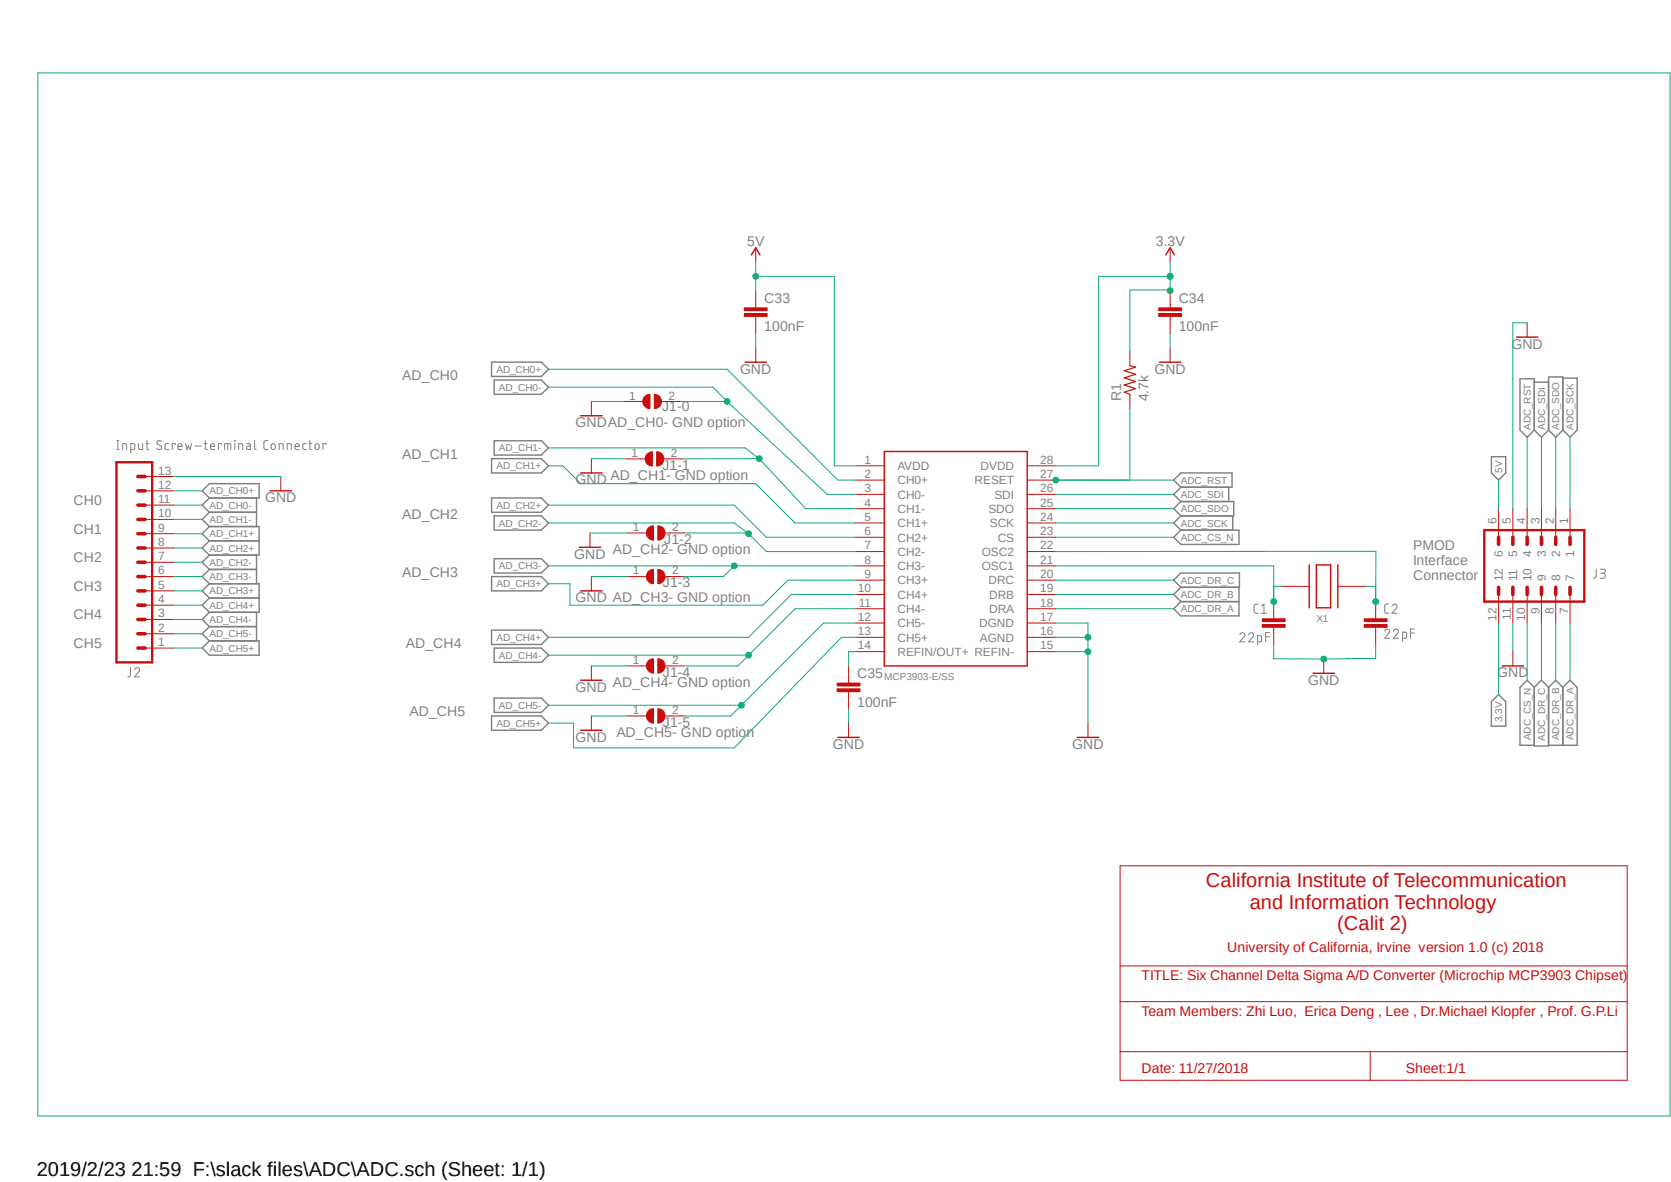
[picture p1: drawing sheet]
<svg xmlns="http://www.w3.org/2000/svg" width="297mm" height="210mm" viewBox="0 0 297 210" stroke-linecap="round" stroke-linejoin="round" font-family="sans-serif">
<path d="M6.6 12.8l290.4 185.6M297 12.8l-290.4 185.6" fill="none" stroke="#fff" stroke-width=".18"/>
<g fill="none" stroke="#808080" stroke-width=".18">
<path d="M20.8 79.9h.3M20.8 78.3h.3M21 78.3v1.6M21.8 79.9v-1.1l.6 .1 .1 1M23.2 79.9l.7-.1v-.9l-.7-.1v1.6M24.6 78.8v.8l.3 .3h.5v-1.1M25.9 78.8h.6M26.1 78.3v1.3l.1 .2 .3 .1M28.7 78.4a.42 .42 0 0 0-.6-.1 .42 .42 0 0 0-.2 .5l.7 .4a.37 .37 0 0 1 .1 .4 .37 .37 0 0 1-.3 .3l-.5-.2M30 78.8h-.5l-.2 .3 .1 .7 .6 .1M31.2 79v-.2h-.6v1.1M31.6 79.3h.7a.37 .37 0 0 0-.2-.5 .37 .37 0 0 0-.5 .4l.1 .6 .6 .1"/>
<path d="M33 78.8l.2 1.1 .3-.7 .3 .7 .2-1.1M34.7 79.2h1.1M36.3 78.8h.5M36.5 78.3v1.5l.3 .1M37.4 79.3h.7a.37 .37 0 0 0-.2-.5 .37 .37 0 0 0-.5 .4l.1 .6 .6 .1M39.4 79v-.2h-.6v1.1M39.9 79.9v-1.1h1l.1 .3v.8M40.5 78.8v1.1M41.7 78.3l.1 .1zM41.7 78.8v1.1M42.4 79.9v-1.1l.7 .1v1M43.9 78.8h.5l.1 .3v.8l-.6-.1-.1-.1 .1-.4 .6-.1"/>
<path d="M45.3 78.3v1.3l.2 .3M47.6 78.3h-.5l-.2 .3v1.1l.3 .2h.4M48.3 79a.37 .37 0 0 1 .4-.2 .37 .37 0 0 1 .2 .4v.3a.38 .38 0 0 1-.3 .4 .38 .38 0 0 1-.4-.4zM49.6 79.9v-1.1l.6 .1 .1 1M51.1 79.9v-1.1l.6 .1 .1 1M52.5 79.3h.7a.37 .37 0 0 0-.3-.5 .37 .37 0 0 0-.4 .4v.6l.7 .1M54.4 78.8h-.4l-.2 .3v.7l.6 .1M54.9 78.8h.5M55.1 78.3v1.3l.1 .2 .2 .1M56 79a.37 .37 0 0 1 .4-.2 .37 .37 0 0 1 .3 .4v.5a.37 .37 0 0 1-.4 .2 .37 .37 0 0 1-.3-.4zM58 79v-.2h-.6v1.1M23.2 118.6v1.3a.38 .38 0 0 1-.5 .4"/>
<path d="M23.9 119a.44 .44 0 0 1 .6-.4 .44 .44 0 0 1 .2 .7l-.8 1h.9M220.3 112.8a.46 .46 0 0 1 .7-.4 .46 .46 0 0 1 .1 .8l-.8 .8h1M221.9 112.8a.46 .46 0 0 1 .7-.4 .46 .46 0 0 1 .1 .8l-.8 .8h.9M223.5 114l.7-.1v-.9l-.7-.1v1.7M223.6 107.4h-.5l-.2 .3 .1 1.1 .3 .2h.3M224.2 109h.9M224.2 107.7l.5-.3v1.6M225 113.2h.7M225.7 112.4h-.7v1.6M246.1 112.1a.43 .43 0 0 1 .6-.3 .43 .43 0 0 1 .2 .7l-.8 .9h.9M246.8 107.3l-.5 .1-.2 .3 .1 1.1 .3 .2h.3M247.4 107.7a.46 .46 0 0 1 .6-.3 .46 .46 0 0 1 .2 .7l-.8 .9h.9"/>
<path d="M247.7 112.1a.43 .43 0 0 1 .6-.3 .43 .43 0 0 1 .2 .7l-.8 .9h.9M249.3 113.4l.7-.1-.1-.9-.6-.1v1.7M250.7 112.5h.7M251.4 111.8h-.7v1.6M283.7 101.1v1.3a.38 .38 0 0 1-.5 .3M284.4 101.1h.6a.36 .36 0 0 1 .4 .4 .36 .36 0 0 1-.4 .4h-.4M284.9 101.9a.45 .45 0 0 1 .4 .3 .45 .45 0 0 1-.2 .5h-.7"/>
</g>
<g fill="none" stroke="#808080" stroke-width=".25">
<path d="M87.4 64.3h8.8l1.3 1.3-1.3 1.3h-8.8zM87.8 67.5h8.4l1.3 1.3-1.3 1.3h-8.4zM87.8 78.3h8.4l1.3 1.3-1.3 1.3h-8.4zM270.2 67.3h2.5v9.1l-1.3 1.3-1.2-1.3zM272.7 76.4l1.3 1.3 1.3-1.3M272.7 67.9h2.6M275.3 76.4v-9.4h2.5v9.4M275.3 76.4l1.2 1.3 1.3-1.3M277.8 67.2h2.5v9.2l-1.2 1.3-1.3-1.3M37.2 85.9h8.9v2.6h-8.9l-1.3-1.3zM37.2 93.6h8.9v5h-8.9M37.2 88.5l-1.3 1.2 1.3 1.3"/>
<path d="M37.2 91h8.4M37.2 93.6l-1.3 1.2 1.3 1.3M37.2 96.1h8.9M37.2 96.1l-1.3 1.3 1.3 1.2M37.2 98.6l-1.3 1.3 1.3 1.3M37.2 91l-1.3 1.3 1.3 1.3M45.6 88.5v5.1M45.6 98.6v5.1M87.4 88.5h8.8l1.3 1.2-1.3 1.3h-8.8zM87.4 81.5h8.8l1.3 1.3-1.3 1.2h-8.8zM87.8 91.7h8.4l1.3 1.2-1.3 1.3h-8.4zM87.8 99.3h8.4l1.3 1.2-1.3 1.3h-8.4z"/>
<path d="M208.6 85.3l1.3-1.3h9.1v2.6h-9.1zM208.6 95.5l1.3-1.3h10.3v2.5h-10.3zM209.9 89.1h9.4v2.6h-9.4M209.9 86.6l-1.3 1.2 1.3 1.3M209.9 89.1l-1.3 1.3 1.3 1.3M209.9 91.7l-1.3 1.2 1.3 1.3M218.4 86.6v2.5M219.1 91.7v2.5M265.1 81.2h2.5v2.8l-1.2 1.3-1.3-1.3zM37.2 103.7h8.9v5.1h-8.9M37.2 113.9h8.9v2.5h-8.9l-1.3-1.3zM37.2 101.2h8.4"/>
<path d="M37.2 101.2l-1.3 1.2 1.3 1.3M37.2 103.7l-1.3 1.3 1.3 1.3M37.2 106.3h8.9M37.2 106.3l-1.3 1.2 1.3 1.3M37.2 108.8l-1.3 1.3 1.3 1.2M37.2 111.3h8.4M37.2 111.3l-1.3 1.3 1.3 1.3M45.6 108.8v5.1M87.4 102.4h8.8l1.3 1.3-1.3 1.3h-8.8zM87.4 112h8.8l1.3 1.2-1.3 1.3h-8.8zM87.8 115.1h8.4l1.3 1.3-1.3 1.3h-8.4zM208.6 103.1l1.3-1.3h10.4v2.6h-10.4z"/>
<path d="M209.9 104.4l-1.3 1.2 1.3 1.3M209.9 106.9h10.3M220.2 104.4v5h-10.3l-1.3-1.2 1.3-1.3M87.4 127.2h8.8l1.3 1.3-1.3 1.3h-8.8zM87.8 124h8.4l1.3 1.3-1.3 1.3h-8.4zM266.4 123.4l1.2 1.3v4.3h-2.5v-4.3zM272.7 122.1l-1.3-1.2-1.2 1.2v10.3h2.5M272.7 122.1v10.4h2.6v-10.4M272.7 122.1l1.3-1.2 1.3 1.2M275.3 122.1l1.2-1.2 1.3 1.2M277.8 122.1v10.3M277.8 122.1l1.3-1.2 1.2 1.2v10.3h-5"/>
</g>
<g fill="none" stroke="#c90d0c" stroke-width=".18">
<path d="M208 44v2.6M152.1 82.8h5.1M152.1 85.3h5.1M152.1 87.8h5.1M152.1 90.4h5.1M152.1 92.9h5.1M152.1 95.5h5.1M152.1 98h5.1M182.6 82.8h5.1M182.6 85.3h5.1M182.6 87.8h5.1M182.6 90.4h5.1"/>
<path d="M182.6 92.9h5.1M182.6 95.5h5.1M182.6 98h5.1M152.1 100.5h5.1M152.1 103.1h5.1M152.1 105.6h5.1M152.1 108.2h5.1M152.1 110.7h5.1M152.1 113.2h5.1M152.1 115.8h5.1M182.6 100.5h5.1M182.6 103.1h5.1"/>
<path d="M182.6 105.6h5.1M182.6 108.2h5.1M182.6 110.7h5.1M182.6 113.2h5.1M182.6 115.8h5.1M199.1 153.8h90.1v38.1h-90.1zM199.1 171.6h90.1M199.1 178h90.1M199.1 186.9h90.1M243.5 186.9v5"/>
</g>
<path d="M207.2 45.3l.8-1.3 .7 1.3M157.2 80.2h25.4v38.1h-25.4z" fill="none" stroke="#c90d0c" stroke-width=".25"/>
<path d="M132.3 55.7h4.1v.5h-4.1z" fill-rule="evenodd" fill="#c90d0c"/>
<path d="M132.3 55.7h4.1v.5h-4.1z" fill="none" stroke="#c90d0c" stroke-width=".18"/>
<path d="M132.3 54.7h4.1v.5h-4.1z" fill-rule="evenodd" fill="#c90d0c"/>
<path d="M132.3 54.7h4.1v.5h-4.1zM134.3 51.6v3.1M134.3 56.2v3.1" fill="none" stroke="#c90d0c" stroke-width=".18"/>
<path d="M206 55.7h4v.5h-4z" fill-rule="evenodd" fill="#c90d0c"/>
<path d="M206 55.7h4v.5h-4z" fill="none" stroke="#c90d0c" stroke-width=".18"/>
<path d="M206 54.7h4v.5h-4z" fill-rule="evenodd" fill="#c90d0c"/>
<path d="M134.3 44v2.6M206 54.7h4v.5h-4zM208 51.6v3.1M208 56.2v3.1M134.3 61.8v2.5M208 61.8v2.5" fill="none" stroke="#c90d0c" stroke-width=".18"/>
<path d="M133.6 45.3l.7-1.3 .8 1.3M132.4 64.3h3.8M206.1 64.3h3.8" fill="none" stroke="#c90d0c" stroke-width=".25"/>
<path d="M148.8 122.4h4.1v.5h-4.1z" fill-rule="evenodd" fill="#c90d0c"/>
<path d="M148.8 122.4h4.1v.5h-4.1z" fill="none" stroke="#c90d0c" stroke-width=".18"/>
<path d="M148.8 121.4h4.1v.5h-4.1z" fill-rule="evenodd" fill="#c90d0c"/>
<g fill="none" stroke="#c90d0c" stroke-width=".18">
<path d="M271.4 57.4v2.5M25.8 99.9h5.1M25.8 97.4h5.1M25.8 94.8h5.1M25.8 92.3h5.1M25.8 89.7h5.1M25.8 87.2h5.1M25.8 84.7h5.1M49.9 84.7v2.5M266.4 90.4v5.1M268.9 90.4v5.1M271.4 90.4v5.1"/>
<path d="M274 90.4v5.1M276.5 90.4v5.1M279.1 90.4v5.1M25.8 115.1h5.1M25.8 112.6h5.1M25.8 110.1h5.1M25.8 107.5h5.1M25.8 105h5.1M25.8 102.4h5.1M150.8 118.3v3.1M226.4 109.4v.5M226.4 111.5v.5"/>
<path d="M266.4 105.6v5.1M268.9 105.6v5.1M268.9 115.8v2.5M271.4 105.6v5.1M274 105.6v5.1M276.5 105.6v5.1M279.1 105.6v5.1M148.8 121.4h4.1v.5h-4.1zM150.8 122.9v3M150.8 128.5v2.5M193.4 128.5v2.5"/>
</g>
<path d="M269.5 59.9h3.8M48 87.2h3.8M267 118.3h3.8M148.9 131h3.8M191.5 131h3.8" fill="none" stroke="#c90d0c" stroke-width=".25"/>
<path d="M20.7 82.1h6.4v35.6h-6.4zM263.8 94.2h17.8v12.7h-17.8z" fill="none" stroke="#c90d0c" stroke-width=".42"/>
<g fill="none" stroke="#c90d0c" stroke-width=".64">
<path d="M24.5 99.9h1.3M24.5 97.4h1.3M24.5 94.8h1.3M24.5 92.3h1.3M24.5 89.7h1.3M24.5 87.2h1.3M24.5 84.7h1.3M266.4 95.5v1.2M268.9 95.5v1.2M271.4 95.5v1.2M274 95.5v1.2M276.5 95.5v1.2"/>
<path d="M279.1 95.5v1.2M24.5 110.1h1.3M24.5 112.6h1.3M24.5 115.1h1.3M24.5 105h1.3M24.5 107.5h1.3M24.5 102.4h1.3M266.4 104.4v1.2M268.9 104.4v1.2M271.4 104.4v1.2M274 104.4v1.2M276.5 104.4v1.2"/>
<path d="M279.1 104.4v1.2"/>
</g>
<path d="M224.4 111h4v.5h-4z" fill-rule="evenodd" fill="#c90d0c"/>
<path d="M224.4 111h4v.5h-4z" fill="none" stroke="#c90d0c" stroke-width=".18"/>
<path d="M224.4 109.9h4v.5h-4z" fill-rule="evenodd" fill="#c90d0c"/>
<path d="M224.4 109.9h4v.5h-4zM226.4 106.9v2.5M226.4 112v2.5M244.5 109.4v.5M244.5 111.5v.5" fill="none" stroke="#c90d0c" stroke-width=".18"/>
<path d="M242.5 111h4v.5h-4z" fill-rule="evenodd" fill="#c90d0c"/>
<path d="M242.5 111h4v.5h-4z" fill="none" stroke="#c90d0c" stroke-width=".18"/>
<path d="M242.5 109.9h4v.5h-4z" fill-rule="evenodd" fill="#c90d0c"/>
<path d="M242.5 109.9h4v.5h-4zM244.5 106.9v2.5M244.5 112v2.5" fill="none" stroke="#c90d0c" stroke-width=".18"/>
<path d="M116.3 70.1a1.27 1.27 0 0 1 1.3 1.2 1.27 1.27 0 0 1-1.3 1.3z" fill-rule="evenodd" fill="#c90d0c"/>
<path d="M116.3 70.1a1.27 1.27 0 0 1 1.3 1.2 1.27 1.27 0 0 1-1.3 1.3z" fill="none" stroke="#c90d0c" stroke-width=".18"/>
<path d="M114.6 70.4l.3-.2 .6-.1v2.5a1.25 1.25 0 0 1-1.2-.8 1.25 1.25 0 0 1 .3-1.4z" fill-rule="evenodd" fill="#c90d0c"/>
<path d="M105.1 71.3v2.6M110.8 71.3h3.5M114.6 70.4l.3-.2 .6-.1v2.5a1.25 1.25 0 0 1-1.2-.8 1.25 1.25 0 0 1 .3-1.4zM117.6 71.3h3.4" fill="none" stroke="#c90d0c" stroke-width=".18"/>
<path d="M103.2 73.9h3.8" fill="none" stroke="#c90d0c" stroke-width=".25"/>
<path d="M116.7 80.3a1.27 1.27 0 0 1 1.3 1.2 1.27 1.27 0 0 1-1.3 1.3z" fill-rule="evenodd" fill="#c90d0c"/>
<path d="M116.7 80.3a1.27 1.27 0 0 1 1.3 1.2 1.27 1.27 0 0 1-1.3 1.3z" fill="none" stroke="#c90d0c" stroke-width=".18"/>
<path d="M115.1 80.6l.3-.2 .6-.1v2.5a1.25 1.25 0 0 1-1.2-.8 1.25 1.25 0 0 1 .3-1.4z" fill-rule="evenodd" fill="#c90d0c"/>
<path d="M105.1 81.5v2.5M111.3 81.5h3.4M115.1 80.6l.3-.2 .6-.1v2.5a1.25 1.25 0 0 1-1.2-.8 1.25 1.25 0 0 1 .3-1.4zM118 81.5h3.4" fill="none" stroke="#c90d0c" stroke-width=".18"/>
<path d="M103.2 84h3.8" fill="none" stroke="#c90d0c" stroke-width=".25"/>
<path d="M116.9 93.4a1.27 1.27 0 0 1 1.3 1.3 1.27 1.27 0 0 1-1.3 1.3z" fill-rule="evenodd" fill="#c90d0c"/>
<path d="M116.9 93.4a1.27 1.27 0 0 1 1.3 1.3 1.27 1.27 0 0 1-1.3 1.3z" fill="none" stroke="#c90d0c" stroke-width=".18"/>
<path d="M115.3 93.8l.3-.2 .6-.2v2.6a1.27 1.27 0 0 1-1.2-.8 1.27 1.27 0 0 1 .3-1.4z" fill-rule="evenodd" fill="#c90d0c"/>
<path d="M111.5 94.7h3.4M115.3 93.8l.3-.2 .6-.2v2.6a1.27 1.27 0 0 1-1.2-.8 1.27 1.27 0 0 1 .3-1.4zM118.2 94.7h3.4M105.1 102.4v2.6" fill="none" stroke="#c90d0c" stroke-width=".18"/>
<path d="M103.2 105h3.8" fill="none" stroke="#c90d0c" stroke-width=".25"/>
<path d="M116.9 101.2a1.27 1.27 0 0 1 1.3 1.2 1.27 1.27 0 0 1-1.3 1.3z" fill-rule="evenodd" fill="#c90d0c"/>
<path d="M116.9 101.2a1.27 1.27 0 0 1 1.3 1.2 1.27 1.27 0 0 1-1.3 1.3z" fill="none" stroke="#c90d0c" stroke-width=".18"/>
<path d="M115.3 101.5l.3-.2 .6-.1v2.5a1.27 1.27 0 0 1-1.2-.8 1.27 1.27 0 0 1 .3-1.4z" fill-rule="evenodd" fill="#c90d0c"/>
<path d="M105.1 118.3v2.6M111.5 102.4h3.4M115.3 101.5l.3-.2 .6-.1v2.5a1.27 1.27 0 0 1-1.2-.8 1.27 1.27 0 0 1 .3-1.4zM118.2 102.4h3.4" fill="none" stroke="#c90d0c" stroke-width=".18"/>
<path d="M103.2 120.9h3.8" fill="none" stroke="#c90d0c" stroke-width=".25"/>
<path d="M116.9 117.1a1.27 1.27 0 0 1 1.3 1.2 1.27 1.27 0 0 1-1.3 1.3z" fill-rule="evenodd" fill="#c90d0c"/>
<path d="M116.9 117.1a1.27 1.27 0 0 1 1.3 1.2 1.27 1.27 0 0 1-1.3 1.3z" fill="none" stroke="#c90d0c" stroke-width=".18"/>
<path d="M115.3 117.4l.3-.2 .6-.1v2.5a1.28 1.28 0 0 1-1.2-.8 1.28 1.28 0 0 1 .3-1.4z" fill-rule="evenodd" fill="#c90d0c"/>
<path d="M104.9 94.7v2.5M111.5 118.3h3.4M115.3 117.4l.3-.2 .6-.1v2.5a1.28 1.28 0 0 1-1.2-.8 1.28 1.28 0 0 1 .3-1.4zM118.2 118.3h3.4M235.3 117.1v2.5M105.1 127.2v2.6" fill="none" stroke="#c90d0c" stroke-width=".18"/>
<path d="M103 97.2h3.8M233.4 119.6h3.8M103.2 129.8h3.8" fill="none" stroke="#c90d0c" stroke-width=".25"/>
<path d="M116.9 125.9a1.27 1.27 0 0 1 1.3 1.3 1.27 1.27 0 0 1-1.3 1.3z" fill-rule="evenodd" fill="#c90d0c"/>
<path d="M116.9 125.9a1.27 1.27 0 0 1 1.3 1.3 1.27 1.27 0 0 1-1.3 1.3z" fill="none" stroke="#c90d0c" stroke-width=".18"/>
<path d="M115.3 126.3l.3-.3 .6-.1v2.6a1.28 1.28 0 0 1-1.2-.8 1.28 1.28 0 0 1 .3-1.4z" fill-rule="evenodd" fill="#c90d0c"/>
<path d="M200.8 62.4v2.6M200.8 70.1v2.5M227.6 104.2h5.1M237.8 104.2h5.1M111.5 127.2h3.4M115.3 126.3l.3-.3 .6-.1v2.6a1.28 1.28 0 0 1-1.2-.8 1.28 1.28 0 0 1 .3-1.4zM118.2 127.2h3.4" fill="none" stroke="#c90d0c" stroke-width=".18"/>
<path d="M232.7 100.4v7.6M234 100.4h2.5v7.6h-2.5zM237.8 100.4v7.6" fill="none" stroke="#c90d0c" stroke-width=".25"/>
<path d="M200.8 65l1 .2-2 .7 2 .6-2 .6 2 .7-2 .6 2 .6-2 .7 1 .4" fill="none" stroke="#c90d0c" stroke-width=".21"/>
<path d="M134.3 59.3v2.5M208 59.3v2.5M187.7 110.7h5.7v17.8M187.7 113.2h5.7M150.8 125.9v2.6" fill="none" stroke="#0dab76" stroke-width=".18"/>
<circle cx="193.4" cy="113.2" r=".51" fill="#0dab76"/>
<g fill="none" stroke="#0dab76" stroke-width=".18">
<path d="M187.7 115.8h5.7"/>
<circle cx="193.4" cy="113.2" r=".51"/>
</g>
<circle cx="193.4" cy="115.8" r=".51" fill="#0dab76"/>
<g fill="none" stroke="#0dab76" stroke-width=".18">
<path d="M271.4 57.4h-2.5v33M105.1 71.3h5.7M30.9 84.7h19M105.1 81.5h6.2M105.1 102.4h6.4M105.1 118.3h6.4M226.4 114.5v2.6h8.9M268.9 110.7v5.1"/>
<circle cx="193.4" cy="115.8" r=".51"/>
</g>
<circle cx="235.3" cy="117.1" r=".51" fill="#0dab76"/>
<g fill="none" stroke="#0dab76" stroke-width=".18">
<path d="M134.3 46.6v2.5M104.9 94.7h6.6M239.9 117.1h-4.6M105.1 127.2h6.4"/>
<circle cx="235.3" cy="117.1" r=".51"/>
</g>
<circle cx="134.3" cy="49.1" r=".51" fill="#0dab76"/>
<g fill="none" stroke="#0dab76" stroke-width=".18">
<path d="M134.3 51.6v-2.5h14v33.7h3.8M195.3 49.1v33.7h-7.6M208 46.6v5M266.4 85.3v5.1"/>
<circle cx="134.3" cy="49.1" r=".51"/>
</g>
<circle cx="208" cy="49.1" r=".51" fill="#0dab76"/>
<g fill="none" stroke="#0dab76" stroke-width=".18">
<path d="M195.3 49.1h12.7"/>
<circle cx="208" cy="49.1" r=".51"/>
</g>
<circle cx="208" cy="49.1" r=".51" fill="#0dab76"/>
<g fill="none" stroke="#0dab76" stroke-width=".18">
<path d="M208 51.6v-.1h-7.2v10.9"/>
<circle cx="208" cy="49.1" r=".51"/>
</g>
<circle cx="208" cy="51.6" r=".51" fill="#0dab76"/>
<g fill="none" stroke="#0dab76" stroke-width=".18">
<path d="M97.5 65.6h31.7l19.7 19.7h3.2M97.5 68.8h29.2l2.5 2.5M121 71.3h8.2M129.2 71.3l17.8 16.5h5.1M30.9 87.2h5M30.9 89.7h5M266.4 110.7v12.7"/>
<circle cx="208" cy="51.6" r=".51"/>
</g>
<circle cx="129.2" cy="71.3" r=".51" fill="#0dab76"/>
<g fill="none" stroke="#0dab76" stroke-width=".18">
<path d="M30.9 94.8h5M30.9 97.4h5M30.9 99.9h5M97.5 92.9h33l2.6 1.9M97.5 82.8h2.5l3.2 3.1h31.1l7 7h10.8M97.5 89.7h33l5.7 5.8h15.9M121.6 94.7h11.3l3.3 3.3h15.9"/>
<circle cx="129.2" cy="71.3" r=".51"/>
</g>
<circle cx="133" cy="94.8" r=".51" fill="#0dab76"/>
<g fill="none" stroke="#0dab76" stroke-width=".18">
<path d="M30.9 102.4h5M97.5 100.5h54.6M130.5 100.5l-1.9 1.9h-7"/>
<circle cx="133" cy="94.8" r=".51"/>
</g>
<circle cx="130.5" cy="100.5" r=".51" fill="#0dab76"/>
<g fill="none" stroke="#0dab76" stroke-width=".18">
<path d="M97.5 79.6h34.9l2.6 1.9M30.9 92.3h5M135 81.5l8.2 8.9h8.9M135 81.5h-13.6"/>
<circle cx="130.5" cy="100.5" r=".51"/>
</g>
<circle cx="135" cy="81.5" r=".51" fill="#0dab76"/>
<g fill="none" stroke="#0dab76" stroke-width=".18">
<path d="M30.9 105h5M30.9 107.5h5M30.9 110.1h5M97.5 116.4h35.6M152.1 103.1h-12.1l-4.4 4.4h-34.3v-3.8h-3.8M152.1 105.6h-11.4l-7.6 7.6h-35.6M152.1 108.2h-10.8l-10.2 10.1h-9.5"/>
<circle cx="135" cy="81.5" r=".51"/>
</g>
<circle cx="133" cy="116.4" r=".51" fill="#0dab76"/>
<g fill="none" stroke="#0dab76" stroke-width=".18">
<path d="M30.9 112.6h5M152.1 110.7h-5.7l-16.5 16.5M97.5 125.3h34.3"/>
<circle cx="133" cy="116.4" r=".51"/>
</g>
<circle cx="131.8" cy="125.3" r=".51" fill="#0dab76"/>
<g fill="none" stroke="#0dab76" stroke-width=".18">
<path d="M200.8 72.6v12.7M187.7 85.3h20.9M30.9 115.1h5M152.1 113.2h-2.5l-19.1 19.7h-28.6v-4.4h-4.4M121.6 127.2h8.3"/>
<circle cx="131.8" cy="125.3" r=".51"/>
</g>
<circle cx="187.7" cy="85.3" r=".51" fill="#0dab76"/>
<g fill="none" stroke="#0dab76" stroke-width=".18">
<path d="M271.4 77.7v12.7M274 77.7v12.7M276.5 77.7v12.7M279.1 77.7v12.7M187.7 87.8h20.9M187.7 90.4h20.9M187.7 92.9h20.9M187.7 95.5h20.9M187.7 100.5h38.7v6.4M226.4 104.2h1.2M271.4 110.7v10.2"/>
<circle cx="187.7" cy="85.3" r=".51"/>
</g>
<circle cx="226.4" cy="106.9" r=".51" fill="#0dab76"/>
<g fill="none" stroke="#0dab76" stroke-width=".18">
<path d="M6.7 13h290.1v185.3h-290.1zM187.7 98h56.9l-.1 8.9v-2.7h-1.6M187.7 105.6h20.9M187.7 108.2h20.9M276.5 110.7v10.2M279.1 110.7v10.2"/>
<circle cx="226.4" cy="106.9" r=".51"/>
</g>
<circle cx="244.5" cy="106.9" r=".51" fill="#0dab76"/>
<g fill="none" stroke="#0dab76" stroke-width=".18">
<path d="M152.1 115.8h-1.3v2.5M187.7 103.1h20.9M244.5 114.5v2.5h-5M274 110.7v10.2"/>
<circle cx="244.5" cy="106.9" r=".51"/>
</g>
<g font-size="3.6" fill="#c90d0c">
<text x="214.3" y="157.7">California Institute of Telecommunication</text>
<text x="222.1" y="161.5">and Information Technology</text>
<text x="237.7" y="165.3">(Calit 2)</text>
</g>
<text font-size="3.6" x="6.5" y="208.9">2019/2/23 21:59 F:\slack files\ADC\ADC.sch (Sheet: 1/1)</text>
<g font-size="2.5" fill="#808080">
<text x="132.8" y="43.8">5V</text>
<text x="205.4" y="43.8">3.3V</text>
<text x="135.8" y="53.8">C33</text>
<text x="209.5" y="53.8">C34</text>
<text x="135.8" y="58.9">100nF</text>
<text x="209.5" y="58.9">100nF</text>
<text x="268.7" y="61.9">GND</text>
<text x="71.5" y="67.5">AD_CH0</text>
<text x="131.5" y="66.4">GND</text>
<text x="199.3" y="71.3" transform="rotate(-90 199.3 71.3)">R1</text>
<text x="204.1" y="71.3" transform="rotate(-90 204.1 71.3)">4.7k</text>
<text x="205.2" y="66.4">GND</text>
<text x="102.3" y="75.9">GNDAD_CH0- GND option</text>
<text x="117.7" y="73.1">J1-0</text>
<text x="71.5" y="81.5">AD_CH1</text>
<text x="117.7" y="83.4">J1-1</text>
<text x="13.1" y="89.7">CH0</text>
<text x="47.1" y="89.2">GND</text>
<text x="102.3" y="86.1">GND</text>
<text x="108.5" y="85.3">AD_CH1- GND option</text>
<text x="13.1" y="94.8">CH1</text>
<text x="71.5" y="92.3">AD_CH2</text>
<text x="13.1" y="99.9">CH2</text>
<text x="102.1" y="99.3">GND</text>
<text x="108.9" y="98.5">AD_CH2- GND option</text>
<text x="118.1" y="96.6">J1-2</text>
<text x="251.2" y="97.7">PMOD</text>
<text x="251.2" y="100.4">Interface</text>
<text x="13.1" y="105">CH3</text>
<text x="71.5" y="102.4">AD_CH3</text>
<text x="102.3" y="107">GND AD_CH3- GND option</text>
<text x="117.8" y="104.4">J1-3</text>
<text x="251.2" y="103.1">Connector</text>
<text x="13.1" y="110.1">CH4</text>
<text x="13.1" y="115.1">CH5</text>
<text x="72.1" y="115.1">AD_CH4</text>
<text x="102.3" y="122.9">GND</text>
<text x="108.9" y="122.1">AD_CH4- GND option</text>
<text x="117.8" y="120.2">J1-4</text>
<text x="152.4" y="125.6">100nF</text>
<text x="152.4" y="120.5">C35</text>
<text x="232.5" y="121.7">GND</text>
<text x="266.1" y="120.4">GND</text>
<text x="72.8" y="127.2">AD_CH5</text>
<text x="102.3" y="131.8">GND</text>
<text x="109.6" y="131">AD_CH5- GND option</text>
<text x="117.8" y="129.1">J1-5</text>
<text x="148" y="133.1">GND</text>
<text x="190.6" y="133.1">GND</text>
</g>
<g font-size="2.5" fill="#c90d0c">
<text x="218.1" y="169.1">University of California, Irvine version 1.0 (c) 2018</text>
<text x="202.9" y="174.2">TITLE: Six Channel Delta Sigma A/D Converter (Microchip MCP3903 Chipset)</text>
<text x="202.9" y="180.5">Team Members: Zhi Luo, Erica Deng , Lee , Dr.Michael Klopfer , Prof. G.P.Li</text>
<text x="202.9" y="190.7">Date: 11/27/2018</text>
<text x="249.9" y="190.7">Sheet:1/1</text>
</g>
<g font-size="2.1" fill="#808080">
<text x="111.8" y="71">1</text>
<text x="118.8" y="71">2</text>
<text x="112.3" y="81.2">1</text>
<text x="119.3" y="81.2">2</text>
<text x="153.7" y="82.4">1</text>
<text x="159.5" y="83.5">AVDD</text>
<text x="174.3" y="83.5">DVDD</text>
<text x="184.9" y="82.4">28</text>
<text x="28.1" y="89.4">11</text>
<text x="28.1" y="86.9">12</text>
<text x="28.1" y="84.3">13</text>
<text x="153.7" y="85">2</text>
<text x="153.7" y="87.5">3</text>
<text x="159.5" y="86.1">CH0+</text>
<text x="159.5" y="88.6">CH0-</text>
<text x="173.2" y="86.1">RESET</text>
<text x="176.7" y="88.6">SDI</text>
<text x="184.9" y="87.5">26</text>
<text x="184.9" y="85">27</text>
<text x="28.1" y="94.4">9</text>
<text x="28.1" y="91.9">10</text>
<text x="112.5" y="94.3">1</text>
<text x="119.5" y="94.3">2</text>
<text x="153.7" y="90">4</text>
<text x="153.7" y="92.5">5</text>
<text x="153.7" y="95.1">6</text>
<text x="159.5" y="91.1">CH1-</text>
<text x="159.5" y="93.7">CH1+</text>
<text x="175.7" y="91.1">SDO</text>
<text x="175.9" y="93.7">SCK</text>
<text x="184.9" y="95.1">23</text>
<text x="184.9" y="92.5">24</text>
<text x="184.9" y="90">25</text>
<text x="266" y="93.1" transform="rotate(-90 266 93.1)">6</text>
<text x="268.6" y="93.1" transform="rotate(-90 268.6 93.1)">5</text>
<text x="271.1" y="93.1" transform="rotate(-90 271.1 93.1)">4</text>
<text x="273.6" y="93.1" transform="rotate(-90 273.6 93.1)">3</text>
<text x="276.2" y="93.1" transform="rotate(-90 276.2 93.1)">2</text>
<text x="278.7" y="93.1" transform="rotate(-90 278.7 93.1)">1</text>
<text x="28.1" y="99.5">7</text>
<text x="28.1" y="97">8</text>
<text x="153.7" y="97.6">7</text>
<text x="153.7" y="100.2">8</text>
<text x="159.5" y="96.2">CH2+</text>
<text x="159.5" y="98.8">CH2-</text>
<text x="159.5" y="101.3">CH3-</text>
<text x="174.5" y="101.3">OSC1</text>
<text x="174.5" y="98.8">OSC2</text>
<text x="177.3" y="96.2">CS</text>
<text x="184.9" y="100.2">21</text>
<text x="184.9" y="97.6">22</text>
<text x="267.1" y="99" transform="rotate(-90 267.1 99)">6</text>
<text x="269.7" y="99" transform="rotate(-90 269.7 99)">5</text>
<text x="272.2" y="99" transform="rotate(-90 272.2 99)">4</text>
<text x="274.7" y="99" transform="rotate(-90 274.7 99)">3</text>
<text x="277.3" y="99" transform="rotate(-90 277.3 99)">2</text>
<text x="279.8" y="99" transform="rotate(-90 279.8 99)">1</text>
<text x="28.1" y="107.1">4</text>
<text x="28.1" y="104.6">5</text>
<text x="28.1" y="102.1">6</text>
<text x="112.5" y="102.1">1</text>
<text x="119.5" y="102.1">2</text>
<text x="152.5" y="105.2">10</text>
<text x="152.7" y="107.8">11</text>
<text x="153.7" y="102.7">9</text>
<text x="159.5" y="103.8">CH3+</text>
<text x="159.5" y="106.4">CH4+</text>
<text x="175.7" y="103.8">DRC</text>
<text x="175.8" y="106.4">DRB</text>
<text x="184.9" y="107.8">18</text>
<text x="184.9" y="105.2">19</text>
<text x="184.9" y="102.7">20</text>
<text x="267.1" y="103.3" transform="rotate(-90 267.1 103.3)">12</text>
<text x="269.7" y="103.3" transform="rotate(-90 269.7 103.3)">11</text>
<text x="272.2" y="103.3" transform="rotate(-90 272.2 103.3)">10</text>
<text x="274.7" y="103.3" transform="rotate(-90 274.7 103.3)">9</text>
<text x="277.3" y="103.3" transform="rotate(-90 277.3 103.3)">8</text>
<text x="279.8" y="103.3" transform="rotate(-90 279.8 103.3)">7</text>
<text x="28.1" y="112.2">2</text>
<text x="28.1" y="109.7">3</text>
<text x="152.5" y="110.3">12</text>
<text x="152.5" y="112.9">13</text>
<text x="159.5" y="108.9">CH4-</text>
<text x="159.5" y="111.5">CH5-</text>
<text x="174" y="111.5">DGND</text>
<text x="175.8" y="108.9">DRA</text>
<text x="184.9" y="112.9">16</text>
<text x="184.9" y="110.3">17</text>
<text x="266" y="110.3" transform="rotate(-90 266 110.3)">12</text>
<text x="268.6" y="110.2" transform="rotate(-90 268.6 110.2)">11</text>
<text x="271.1" y="110.3" transform="rotate(-90 271.1 110.3)">10</text>
<text x="273.6" y="109.1" transform="rotate(-90 273.6 109.1)">9</text>
<text x="276.2" y="109.1" transform="rotate(-90 276.2 109.1)">8</text>
<text x="278.7" y="109.1" transform="rotate(-90 278.7 109.1)">7</text>
<text x="28.1" y="114.8">1</text>
<text x="112.5" y="117.9">1</text>
<text x="119.5" y="117.9">2</text>
<text x="152.5" y="115.4">14</text>
<text x="159.5" y="114">CH5+</text>
<text x="159.5" y="116.5">REFIN/OUT+ REFIN-</text>
<text x="174.2" y="114">AGND</text>
<text x="184.9" y="115.4">15</text>
<text x="112.5" y="126.8">1</text>
<text x="119.5" y="126.8">2</text>
</g>
<g font-size="1.8" fill="#808080">
<text x="88.2" y="66.3">AD_CH0+</text>
<text x="88.7" y="69.4">AD_CH0-</text>
<text x="272.1" y="76.4" transform="rotate(-90 272.1 76.4)">ADC_RST</text>
<text x="274.6" y="76.4" transform="rotate(-90 274.6 76.4)">ADC_SDI</text>
<text x="277.2" y="76.4" transform="rotate(-90 277.2 76.4)">ADC_SDO</text>
<text x="279.7" y="76.4" transform="rotate(-90 279.7 76.4)">ADC_SCK</text>
<text x="88.2" y="83.4">AD_CH1+</text>
<text x="88.7" y="80.2">AD_CH1-</text>
<text x="37.2" y="87.8">AD_CH0+</text>
<text x="209.9" y="85.9">ADC_RST</text>
<text x="209.9" y="88.5">ADC_SDI</text>
<text x="267" y="84" transform="rotate(-90 267 84)">5V</text>
<text x="37.2" y="90.4">AD_CH0-</text>
<text x="37.2" y="95.5">AD_CH1+</text>
<text x="37.2" y="92.9">AD_CH1-</text>
<text x="88.2" y="90.4">AD_CH2+</text>
<text x="88.7" y="93.6">AD_CH2-</text>
<text x="209.9" y="91">ADC_SDO</text>
<text x="209.9" y="93.6">ADC_SCK</text>
<text x="37.2" y="98">AD_CH2+</text>
<text x="37.2" y="100.5">AD_CH2-</text>
<text x="88.7" y="101.2">AD_CH3-</text>
<text x="209.9" y="96.1">ADC_CS_N</text>
<text x="37.2" y="103.1">AD_CH3-</text>
<text x="37.2" y="105.6">AD_CH3+</text>
<text x="88.2" y="104.4">AD_CH3+</text>
<text x="209.9" y="106.3">ADC_DR_B</text>
<text x="209.9" y="103.7">ADC_DR_C</text>
<text x="37.2" y="108.2">AD_CH4+</text>
<text x="37.2" y="110.7">AD_CH4-</text>
<text x="37.2" y="113.2">AD_CH5-</text>
<text x="88.2" y="113.9">AD_CH4+</text>
<text x="209.9" y="108.8">ADC_DR_A</text>
<text x="234" y="110.5">X1</text>
<text x="37.2" y="115.8">AD_CH5+</text>
<text x="88.7" y="117.1">AD_CH4-</text>
<text x="88.7" y="125.9">AD_CH5-</text>
<text x="157.2" y="120.9">MCP3903-E/SS</text>
<text x="88.2" y="129.1">AD_CH5+</text>
<text x="267" y="128.3" transform="rotate(-90 267 128.3)">3.3V</text>
<text x="272.1" y="131.5" transform="rotate(-90 272.1 131.5)">ADC_CS_N</text>
<text x="274.6" y="131.6" transform="rotate(-90 274.6 131.6)">ADC_DR_C</text>
<text x="277.2" y="131.5" transform="rotate(-90 277.2 131.5)">ADC_DR_B</text>
<text x="279.7" y="131.5" transform="rotate(-90 279.7 131.5)">ADC_DR_A</text>
</g>
</svg>
